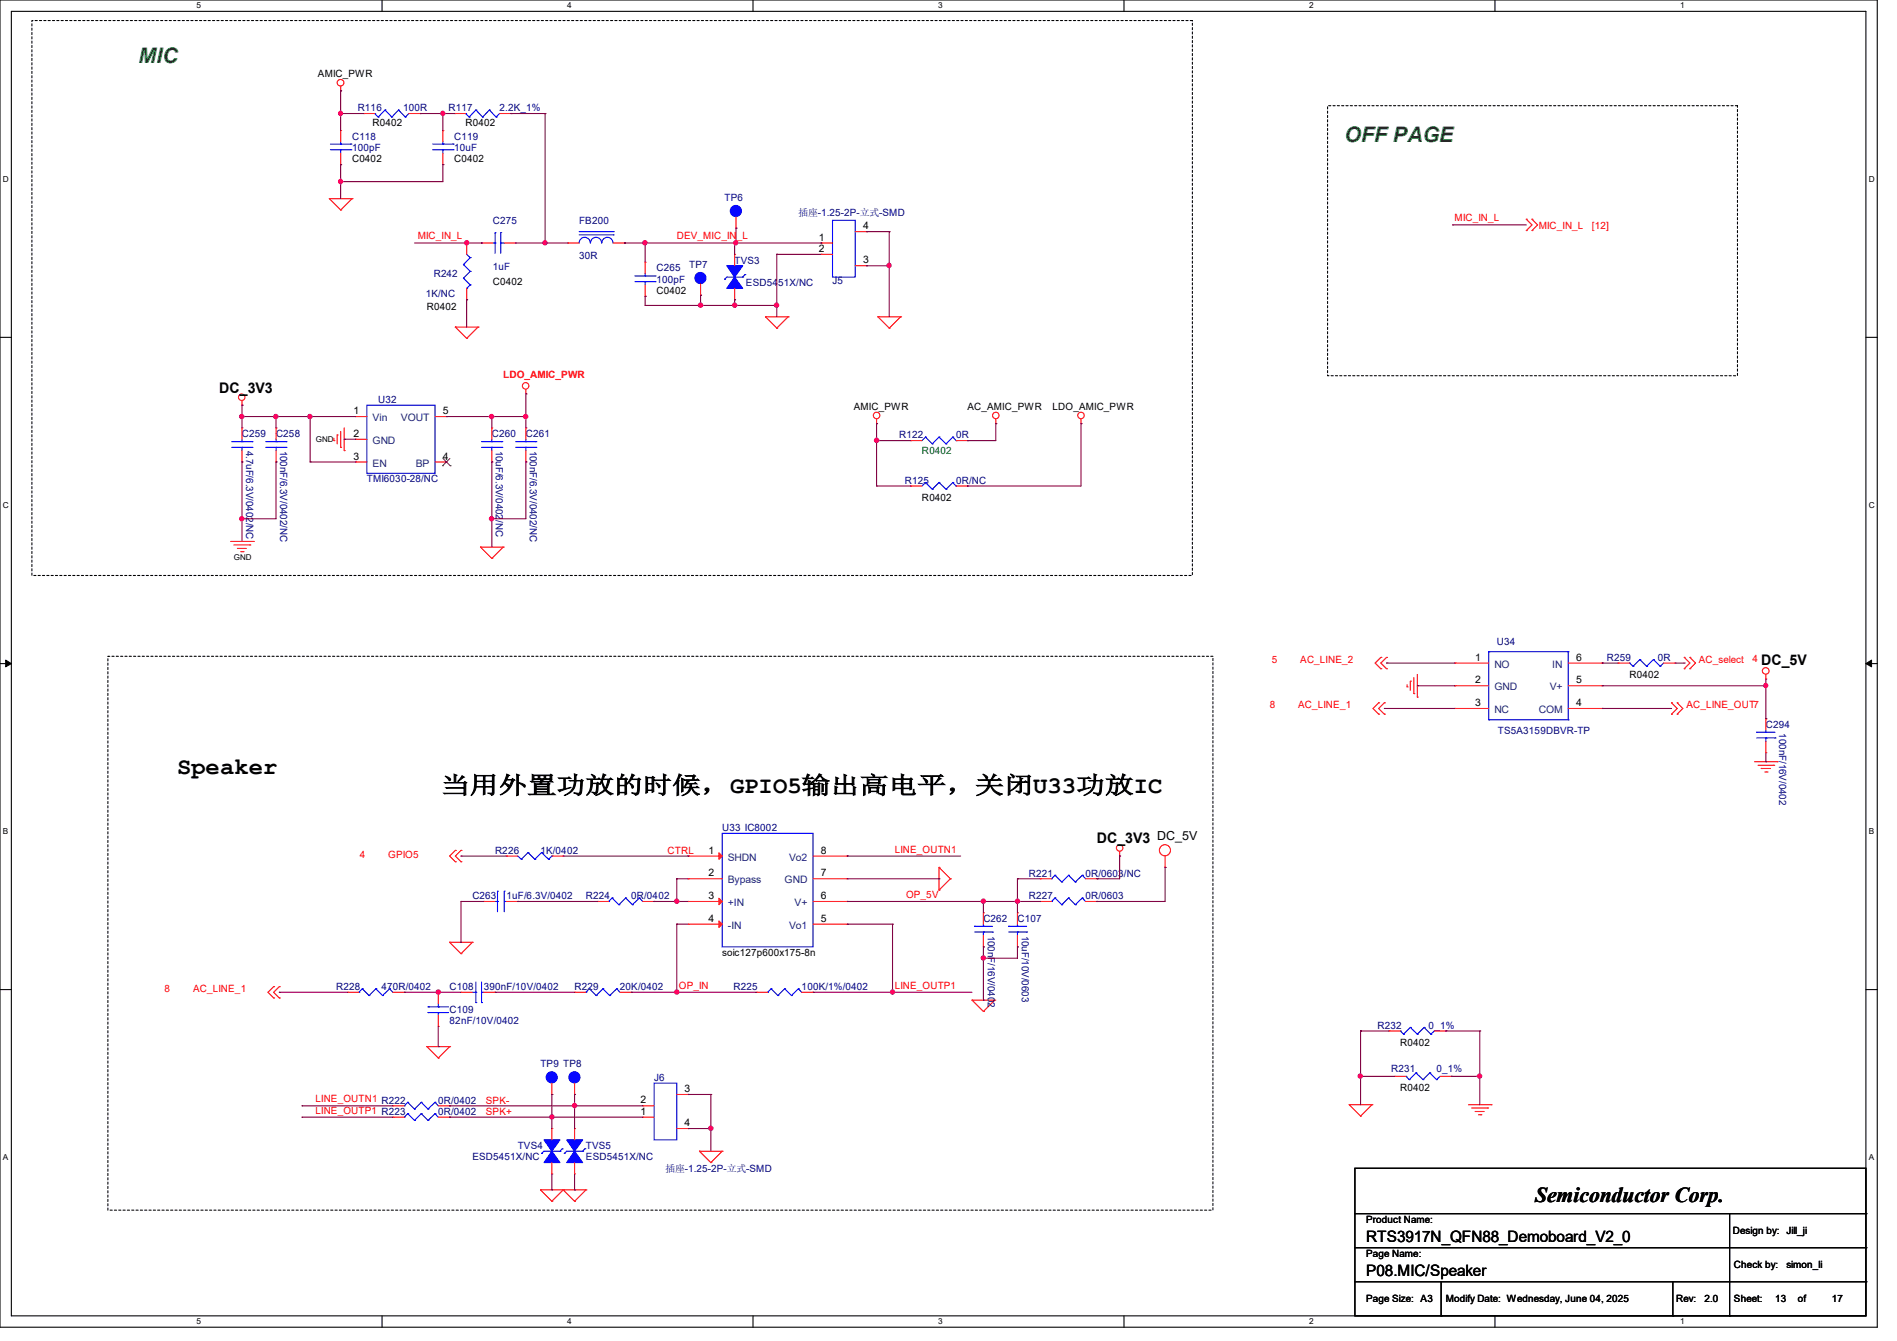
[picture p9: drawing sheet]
<svg xmlns="http://www.w3.org/2000/svg" width="297mm" height="210mm" viewBox="0 0 297 210" stroke-linecap="round" stroke-linejoin="round" font-family="sans-serif">
<path d="M0 0h293.9v207.9h-293.9zM1.8 1.8h290.3v204.3h-290.3z" fill="none" stroke="#000" stroke-width=".17"/>
<g fill="#fff">
<path d="M30.8 .2h.7v1.4h-.7z"/>
<path d="M30.8 206.2h.7v1.4h-.7z"/>
</g>
<path d="M59.8 0v1.8M59.8 206.1v1.8" fill="none" stroke="#000" stroke-width=".17"/>
<g fill="#fff">
<path d="M88.8 .2h.7v1.4h-.7z"/>
<path d="M88.8 206.2h.7v1.4h-.7z"/>
</g>
<path d="M117.9 0v1.8M117.9 206.1v1.8" fill="none" stroke="#000" stroke-width=".17"/>
<g fill="#fff">
<path d="M146.9 .2h.7v1.4h-.7z"/>
<path d="M146.9 206.2h.7v1.4h-.7z"/>
</g>
<path d="M176 0v1.8M176 206.1v1.8" fill="none" stroke="#000" stroke-width=".17"/>
<g fill="#fff">
<path d="M205 .2h.7v1.4h-.7z"/>
<path d="M205 206.2h.7v1.4h-.7z"/>
</g>
<path d="M234.1 0v1.8M234.1 206.1v1.8" fill="none" stroke="#000" stroke-width=".17"/>
<g fill="#fff">
<path d="M263.1 .2h.6v1.4h-.6z"/>
<path d="M263.1 206.2h.6v1.4h-.6z"/>
<path d="M.5 27.3h.9v1.4h-.9z"/>
<path d="M292.6 27.3h.9v1.4h-.9z"/>
<path d="M.5 78.4h.9v1.4h-.9z"/>
<path d="M292.6 78.4h.9v1.4h-.9z"/>
</g>
<path d="M0 52.8h1.8M292.1 52.8h1.8" fill="none" stroke="#000" stroke-width=".17"/>
<g fill="#fff">
<path d="M.5 129.5h.8v1.4h-.8z"/>
<path d="M292.6 129.5h.8v1.4h-.8z"/>
</g>
<path d="M0 103.9h1.8M292.1 103.9h1.8" fill="none" stroke="#000" stroke-width=".17"/>
<path d="M.9 103.4l.9 .5-.9 .5zM292.1 103.9l.9-.5v1z" fill="#000" stroke="#000" stroke-width=".16"/>
<g fill="#fff">
<path d="M.5 180.5h.8v1.4h-.8z"/>
<path d="M292.6 180.5h.8v1.4h-.8z"/>
</g>
<g fill="none" stroke="#000" stroke-width=".17">
<path d="M0 155h1.8M292.1 155h1.8M212.1 183h80v23.1h-80zM212.1 195.4h80M212.1 190.1h80M270.8 190.1v16M292.1 195.4h.1M292.1 190.1h.1M212.1 200.7h80M225.6 206.1h.1M225.6 200.7v5.4M261.9 206.1h.1"/>
<path d="M261.9 200.7v5.4M270.8 206.1h.1M292.1 200.7h.1"/>
</g>
<path d="M5 3.2h181.7v86.9h-181.7zM207.9 16.6h64.1v42.2h-64.1zM16.9 102.8h173v86.7h-173z" fill="none" stroke="#000" stroke-width=".17" stroke-dasharray=".3"/>
<g fill="none" stroke="#f00" stroke-width=".17">
<path d="M53.3 14.2h.1M53.3 13.5v.7M56.9 17.8h.1M56.9 17.8h1.8M64 17.8h1.8M65.8 17.8h.1M71.1 17.8h.1M71.1 17.8h1.8M78.2 17.8h1.8M80 17.8h.1M51.6 31.1h.1M51.6 31.1h3.5"/>
<path d="M51.6 31.1l1.7 1.8M53.3 32.9h.1M53.3 20.4h.1M53.3 25.8h.1M53.3 20.4v1.8M53.3 24v1.8M55.1 31.1h.1M55.1 31.1l-1.8 1.8M69.3 20.4h.1M69.3 25.8h.1M69.3 20.4v1.8M69.3 24v1.8"/>
<path d="M73.1 38.1h.1M73.1 38.1v1.7M75.4 38.1h.1M75.4 38.1h1.8M79 38.1h1.7M80.7 38.1h.1M88.9 38.1h.1M88.9 38.1h1.8M96 38.1h1.8M97.8 38.1h.1M115 39.8h.1M115 39.8v1.8"/>
<path d="M115.2 35.7h.1M115.2 34v1.7M128.6 38.1h.1M128.6 39.8h.1M128.6 38.1h1.7M128.6 39.8h1.7M133.9 36.3h1.8M135.7 36.3h.1M239 34.3h.1M239 36.1h.1M239 34.3l.9 .9-.9 .9M239.9 34.3h.1"/>
<path d="M239.9 36.1h.1M239.9 34.3l.8 .9-.8 .9M71.3 51.2h.1M71.3 51.2h3.5M71.3 51.2l1.8 1.8M73.1 53h.1M73.1 46.9h.1M73.1 45.2v1.7M74.8 51.2h.1M74.8 51.2l-1.7 1.8M101 41.1h.1M101 46.4h.1"/>
<path d="M101 41.1v1.7M101 44.6v1.8M109.7 46.2h.1M109.7 44.4v1.8M115 46.9h.1M115 45.2v1.7M119.8 49.6h.1M119.8 49.6h3.6M119.8 49.6l1.8 1.8M121.6 51.4h.1M123.4 49.6h.1M123.4 49.6l-1.8 1.8"/>
<path d="M133.9 41.6h1.8M135.7 41.6h.1M137.5 49.6h.1M137.5 49.6h3.5M137.5 49.6l1.7 1.8M139.2 51.4h.1M141 49.6h.1M141 49.6l-1.8 1.8M37.9 63.5h.1M37.9 67h.1M37.9 72.3h.1M37.9 62.8v.7"/>
<path d="M37.9 67v1.8M37.9 70.6v1.7M43.2 67h.1M43.2 72.3h.1M43.2 67v1.8M43.2 70.6v1.7M52.3 69h.1M52.3 68.6v.4M52.8 68.1h.1M52.8 68.1v1.4M53.3 70.1h.1M53.3 67.6v2.5"/>
<path d="M53.9 70.6h.1M53.9 67v3.6M55.7 65.2h.1M55.7 68.8h.1M55.7 72.3h.1M55.7 65.2h1.7M55.7 68.8h1.7M55.7 72.3h1.7M68.1 65.2h1.8M68.1 72.3h1.8M69.9 72.3h.1M69.9 65.2h.1"/>
<path d="M77 67h.1M77 72.3h.1M77 67v1.8M77 70.6v1.7M82.3 61.7h.1M82.3 67h.1M82.3 72.3h.1M82.3 61v.7M82.3 67v1.8M82.3 70.6v1.7M137.2 66.3h.1M137.2 65.6v.7"/>
<path d="M142.6 69h.1M142.6 76.1h.1M142.6 69h1.8M142.6 76.1h1.8M149.7 69h1.8M149.7 76.1h1.8M151.5 69h.1M151.5 76.1h.1M155.9 66.3h.1M155.9 65.6v.7M169.2 66.3h.1M169.2 65.6v.7"/>
<path d="M36.1 84.8h3.6M36.6 85.3h2.5M37.2 85.9h.1M37.2 85.9h1.4M37.7 86.4h.4M38.1 86.4h.1M39.1 85.3h.1M39.7 84.8h.1M75.2 85.7h.1M75.2 85.7h3.6M75.2 85.7l1.8 1.8M77 87.5h.1"/>
<path d="M78.8 85.7h.1M78.8 85.7l-1.8 1.8M215.9 110.1h.1M215.9 111.8h.1M215.9 110.1l-.9 .9 .9 .8M216.2 103h.1M216.2 104.7h.1M216.2 103l-.9 .8 .9 .9M216.7 110.1h.1M216.7 111.8h.1M216.7 110.1l-.8 .9 .8 .8M217.1 103h.1"/>
<path d="M217.1 104.7h.1M217.1 103l-.9 .8 .9 .9M220.3 107.6h.1M220.3 107.2v.4M220.8 106.7h.1M220.8 106.7v1.4M221.4 108.6h.1M221.4 106.1v2.5M221.9 109.2h.1M221.9 105.6v3.6M227.8 103.8h.1M227.8 107.4h.1"/>
<path d="M227.8 111h.1M227.8 103.8h5.3M227.8 107.4h5.3M227.8 111h5.3M245.5 103.8h5.4M245.5 107.4h5.4M245.5 111h5.4M250.9 111h.1M250.9 107.4h.1M250.9 103.8h.1M253.4 103.8h.1M253.4 103.8h1.7"/>
<path d="M260.5 103.8h1.8M261.7 110.1h.1M261.7 111.8h.1M261.7 110.1l.9 .9-.9 .8M262.3 103.8h.1M262.6 110.1h.1M262.6 111.8h.1M262.6 110.1l.9 .9-.9 .8M263.7 103h.1M263.7 104.7h.1M263.7 103l.9 .8-.9 .9M264.6 103h.1"/>
<path d="M264.6 104.7h.1M264.6 103l.9 .8-.9 .9M274.7 119.3h3.6M275.3 119.8h2.4M276.5 106.3h.1M276.5 112.6h.1M276.5 117.9h.1M276.5 105.6v.7M276.5 112.6v1.7M276.5 116.1v1.8M277.7 119.8h.1M278.3 119.3h.1"/>
<path d="M71.3 133.2h.1M71.3 135h.1M71.3 133.2l-.9 .9 .9 .9M72.2 133.2h.1M72.2 135h.1M72.2 133.2l-.9 .9 .9 .9M79.3 134.1h.1M79.3 134.1h1.8M86.4 134.1h1.8M88.2 134.1h.1M107.7 134.1h.1M107.7 137.6h.1"/>
<path d="M107.7 134.1h5.4M107.7 137.6h5.4M127.3 134.1h5.3M127.3 137.6h5.3M132.6 137.6h.1M132.6 134.1h.1M147 135.8h.1M147 139.4h.1M147 135.8v3.6M147 135.8l1.8 1.8M148.8 137.6h.1M148.8 137.6l-1.8 1.8"/>
<path d="M162.9 137.6h.1M162.9 137.6h1.7M170 137.6h1.7M171.7 137.6h.1M175.3 134.1h.1M175.3 133.3v.8M182.4 135.8h.1M182.4 134.1v1.7M275.8 120.4h.1M275.8 120.4h1.4M276.3 120.9h.3M276.6 120.9h.1"/>
<path d="M42.8 154.5h.1M42.8 156.3h.1M42.8 154.5l-.8 .9 .8 .9M43.7 154.5h.1M43.7 156.3h.1M43.7 154.5l-.9 .9 .9 .9M54.4 155.4h.1M54.4 155.4h1.8M61.5 155.4h1.8M63.3 155.4h.1M68.6 155.4h.1M68.6 155.4v1.8"/>
<path d="M68.6 159v1.7M70.4 147.6h.1M70.4 147.6h3.6M70.4 147.6l1.8 1.8M72.2 149.4h.1M72.2 155.4h.1M72.2 155.4h1.8M74 147.6h.1M74 147.6l-1.8 1.8M75.7 141.2h.1M75.7 141.2h1.8M75.7 155.4h1.8"/>
<path d="M77.5 155.4h.1M79.3 141.2h1.8M81.1 141.2h.1M90 155.4h.1M90 155.4h1.7M93.5 141.2h.1M93.5 141.2h1.8M97.1 155.4h1.7M98.8 155.4h.1M100.6 141.2h1.8M102.4 141.2h.1M107.7 141.2h.1"/>
<path d="M107.7 144.7h.1M107.7 141.2h5.4M107.7 144.7h5.4M118.4 155.4h.1M118.4 155.4h1.8M125.5 155.4h1.8M127.3 155.4h.1M127.3 141.2h5.3M127.3 144.7h5.3M132.6 144.7h.1M132.6 141.2h.1M152.2 156.6h.1"/>
<path d="M152.2 156.6h3.5M152.2 156.6l1.8 1.8M154 158.4h.1M154 143h.1M154 148.3h.1M154 143v1.7M154 146.5v1.8M155.7 156.6h.1M155.7 156.6l-1.7 1.8M159.3 143h.1M159.3 148.3h.1M159.3 143v1.7"/>
<path d="M159.3 146.5v1.8M162.9 141.2h.1M162.9 141.2h1.7M170 141.2h1.7M171.7 141.2h.1M61.5 173.2h.1M61.5 175h.1M61.5 173.2h1.8M61.5 175h1.8M66.8 163.9h.1M66.8 163.9h3.6M66.8 163.9l1.8 1.8"/>
<path d="M68.6 165.7h.1M68.6 160.7h.1M68.6 173.2h1.8M68.6 175h1.8M70.4 163.9h.1M70.4 173.2h.1M70.4 175h.1M70.4 163.9l-1.8 1.8M86.4 176.7h.1M86.4 171.4h.1M86.4 169.6v1.8M86.4 176.7v1.8"/>
<path d="M90 176.7h.1M90 171.4h.1M90 169.6v1.8M90 176.7v1.8M100.6 175h.1M100.6 173.2h.1M100.6 173.2h1.8M100.6 175h1.8M106 171.4h1.7M106 176.7h1.7M107.7 171.4h.1M107.7 176.7h.1"/>
<path d="M211.2 173h.1M211.2 173h3.6M211.2 173l1.8 1.8M213 174.8h.1M214.8 173h.1M214.8 173l-1.8 1.8M217.5 161.5h.1M217.5 161.5h1.7M218.4 168.6h.1M218.4 168.6h1.7M224.6 161.5h1.8M225.5 168.6h1.7"/>
<path d="M226.4 161.5h.1M227.2 168.6h.1M229.9 173h3.6M230.4 173.5h2.5M231 174.1h.1M231 174.1h1.4M231.5 174.6h.4M231.9 174.6h.1M232.9 173.5h.1M233.5 173h.1M84.6 186.4h.1M84.6 186.4h7.1"/>
<path d="M84.6 186.4l1.8 1.7M86.4 188.1h.1M86.4 183.9h.1M86.4 182.1v1.8M88.2 186.4h.1M88.2 186.4l-1.8 1.7M88.2 186.4l1.8 1.7M90 188.1h.1M90 183.9h.1M90 182.1v1.8M91.7 186.4h.1M91.7 186.4l-1.7 1.7"/>
<path d="M109.5 180.3h.1M109.5 180.3h3.6M109.5 180.3l1.8 1.8M111.3 182.1h.1M113.1 180.3h.1M113.1 180.3l-1.8 1.8"/>
<circle cx="53.3" cy="13" r=".52"/>
<circle cx="37.8" cy="62.2" r=".51"/>
<circle cx="82.3" cy="60.4" r=".51"/>
<circle cx="137.2" cy="65.1" r=".51"/>
<circle cx="155.9" cy="65.1" r=".51"/>
<circle cx="169.2" cy="65.1" r=".51"/>
<circle cx="276.5" cy="105.1" r=".52"/>
<circle cx="175.3" cy="132.8" r=".51"/>
<circle cx="182.4" cy="133.2" r=".87"/>
</g>
<g fill="none" stroke="#00f" stroke-width=".17">
<path d="M58.7 17.8h.1M58.7 17.8l.5 .5M59.2 18.3h.1M60.3 17.2h.1M60.3 17.2l1 1.1M60.3 17.2l-1.1 1.1M61.3 18.3h.1M62.4 17.2h.1M62.4 17.2l1.1 1.1M62.4 17.2l-1.1 1.1M63.5 18.3h.1M64 17.8l-.5 .5"/>
<path d="M72.9 17.8h.1M72.9 17.8l.5 .5M73.4 18.3h.1M74.5 17.2h.1M74.5 17.2l1.1 1.1M74.5 17.2l-1.1 1.1M75.6 18.3h.1M76.6 17.2h.1M76.6 17.2l1.1 1.1M76.6 17.2l-1 1.1M77.7 18.3h.1M78.2 17.8l-.5 .5"/>
<path d="M51.7 23.5h3.2M51.7 22.6h3.2M53.3 22.6h.1M53.3 23.5h.1M53.3 22.2v.4M53.3 23.5v.5M54.9 23.5h.1M54.9 22.6h.1M67.7 23.5h3.3M67.7 22.6h3.3M69.3 22.6h.1M69.3 23.5h.1"/>
<path d="M69.3 22.2v.4M69.3 23.5v.5M71 23.5h.1M71 22.6h.1M73.1 39.8l.5 .5M77.2 38.1h.3M77.5 38.1h.1M77.5 36.4h.1M77.5 36.4v3.3M78.4 36.4h.1M78.4 38.1h.1M78.4 38.1h.6"/>
<path d="M78.4 36.4v3.3M90.7 38.1a.87 .87 0 0 1 .8-.9 .87 .87 0 0 1 .9 .9M90.7 36.3h5.3M90.7 36.8h5.3M92.5 38.1a.87 .87 0 0 1 .8-.9 .87 .87 0 0 1 .9 .9M94.2 38.1a.87 .87 0 0 1 .9-.9 .87 .87 0 0 1 .9 .9M96 36.3h.1M96 36.8h.1M130.3 34.5h3.6v8.9h-3.6zM72.6 41.4h.1M72.6 43.6h.1M72.6 41.4l1 1.1"/>
<path d="M72.6 43.6l1 1M73.1 45.2h.1M73.6 40.3h.1M73.6 42.5h.1M73.6 44.6h.1M73.6 40.3l-1 1.1M73.6 42.5l-1 1.1M73.6 44.6l-.5 .6M99.4 44.1h3.2M99.4 43.2h3.2M101 43.2h.1M101 44.1h.1"/>
<path d="M101 42.8v.4M101 44.1v.5M102.6 44.1h.1M102.6 43.2h.1M113.5 43.7h.1M116.3 43.4h.1M116.3 43.4h-2.5l-.3 .3M116.6 43h.1M116.6 43l-.3 .4M36.3 70.1h3.2M36.3 69.2h3.2M37.9 69.2h.1"/>
<path d="M37.9 70.1h.1M37.9 68.8v.4M37.9 70.1v.5M39.5 70.1h.1M39.5 69.2h.1M41.6 70.1h3.2M41.6 69.2h3.2M43.2 69.2h.1M43.2 70.1h.1M43.2 68.8v.4M43.2 70.1v.5M44.8 70.1h.1"/>
<path d="M44.8 69.2h.1M57.4 63.5h10.7v10.6h-10.7zM75.4 70.1h3.2M75.4 69.2h3.2M77 69.2h.1M77 70.1h.1M77 68.8v.4M77 70.1v.5M78.6 70.1h.1M78.6 69.2h.1M80.7 70.1h3.2M80.7 69.2h3.2"/>
<path d="M82.3 69.2h.1M82.3 70.1h.1M82.3 68.8v.4M82.3 70.1v.5M83.9 70.1h.1M83.9 69.2h.1M144.9 68.5h.1M144.9 75.6h.1M144.9 68.5l-.5 .5M144.9 68.5l1.1 1M144.9 75.6l-.5 .5M144.9 75.6l1.1 1"/>
<path d="M146 69.5h.1M146 76.6h.1M147 68.5h.1M147 75.6h.1M147 68.5l-1 1M147 68.5l1.1 1M147 75.6l-1 1M147 75.6l1.1 1M148.1 69.5h.1M148.1 76.6h.1M149.2 68.5h.1M149.2 75.6h.1"/>
<path d="M149.2 68.5l-1.1 1M149.2 68.5l.5 .5M149.2 75.6l-1.1 1M149.2 75.6l.5 .5M149.7 69h.1M149.7 76.1h.1M233.1 112.7h.1M233.1 102.1h.1M233.1 102.1v10.6M233.1 112.7h12.4M233.1 102.1h12.4M245.5 112.7h.1"/>
<path d="M245.5 102.1h.1M245.5 102.1v10.6M255.1 103.8h.1M255.1 103.8l.6 .6M255.7 104.4h.1M256.8 103.3h.1M256.8 103.3l1 1.1M256.8 103.3l-1.1 1.1M257.8 104.4h.1M258.9 103.3h.1M258.9 103.3l1 1.1M258.9 103.3l-1.1 1.1"/>
<path d="M259.9 104.4h.1M260.5 103.8l-.6 .6M275 114.7h.1M275 114.7h2.9M275 115.6h2.9M276.5 114.7h.1M276.5 115.6h.1M276.5 114.3v.4M276.5 115.6v.5M277.9 115.6h.1M77.9 139.6h.1M77.9 139.6v3.2"/>
<path d="M79 139.6h.1M79 139.6v3.2M81.1 134.1l.5 .5M81.6 134.6h.1M82.7 133.5h.1M82.7 133.5l-1.1 1.1M82.7 133.5l1 1.1M83.7 134.6h.1M84.8 133.5h.1M84.8 133.5l-1.1 1.1M84.8 133.5l1.1 1.1M85.9 134.6h.1"/>
<path d="M86.4 134.1h.1M86.4 134.1l-.5 .5M113.1 130.5h14.2v17.8h-14.2zM164.6 137.6h.1M165.2 137.1h.1M165.2 137.1l1 1M165.2 137.1l-.6 .5M166.2 138.1h.1M167.3 137.1h.1M167.3 137.1l1.1 1M167.3 137.1l-1.1 1M168.4 138.1h.1"/>
<path d="M169.5 137.1h.1M169.5 137.1l.5 .5M169.5 137.1l-1.1 1M56.2 155.4h.1M56.7 154.9h.1M56.7 154.9l1.1 1M56.7 154.9l-.5 .5M57.8 155.9h.1M58.8 154.9h.1M58.8 154.9l1.1 1M58.8 154.9l-1 1M59.9 155.9h.1"/>
<path d="M61 154.9h.1M61 154.9l.5 .5M61 154.9l-1.1 1M67 157.7h.1M67 158.6h.1M67 157.7h3.2M67 158.6h3.2M68.6 158.6h.1M68.6 157.7h.1M68.6 157.2v.5M68.6 158.6v.4M74 155.4h.5"/>
<path d="M74.5 157h.1M74.5 155.4h.1M74.5 153.8v3.2M75.4 155.4h.1M75.4 157h.1M75.4 155.4h.3M75.4 153.8v3.2M77.5 141.2h.4M77.9 141.2h.1M79 141.2h.1M79 141.2h.3M91.7 155.4h.1"/>
<path d="M92.3 154.9h.1M92.3 154.9l1 1M92.3 154.9l-.6 .5M93.3 155.9h.1M94.4 154.9h.1M94.4 154.9l1.1 1M94.4 154.9l-1.1 1M95.3 141.2h.1M95.5 155.9h.1M95.8 140.6h.1M95.8 140.6l1.1 1.1M95.8 140.6l-.5 .6"/>
<path d="M96.6 154.9h.1M96.6 154.9l.5 .5M96.6 154.9l-1.1 1M96.9 141.7h.1M98 140.6h.1M98 140.6l1 1.1M98 140.6l-1.1 1.1M99 141.7h.1M100.1 140.6h.1M100.1 140.6l.5 .6M100.1 140.6l-1.1 1.1M120.2 155.4h.1"/>
<path d="M120.7 154.9h.1M120.7 154.9l1.1 1M120.7 154.9l-.5 .5M121.8 155.9h.1M122.9 154.9h.1M122.9 154.9l1 1M122.9 154.9l-1.1 1M123.9 155.9h.1M125 154.9h.1M125 154.9l.5 .5M125 154.9l-1.1 1M152.6 145.1h.1"/>
<path d="M152.6 145.1h2.8M152.6 146h2.8M154 145.1h.1M154 146h.1M154 144.7v.4M154 146v.5M155.4 146h.1M157.9 145.1h.1M157.9 145.1h2.8M157.9 146h2.8M159.3 145.1h.1M159.3 146h.1"/>
<path d="M159.3 144.7v.4M159.3 146v.5M160.7 146h.1M164.6 141.2h.1M165.2 140.6h.1M165.2 140.6l1 1.1M165.2 140.6l-.6 .6M166.2 141.7h.1M167.3 140.6h.1M167.3 140.6l1.1 1.1M167.3 140.6l-1.1 1.1M168.4 141.7h.1"/>
<path d="M169.5 140.6h.1M169.5 140.6l.5 .6M169.5 140.6l-1.1 1.1M63.3 173.2h.1M63.3 175h.1M63.8 172.6h.1M63.8 174.4h.1M63.8 172.6l-.5 .6M63.8 172.6l1.1 1.1M63.8 174.4l1.1 1.1M63.8 174.4l-.5 .6M64.9 173.7h.1"/>
<path d="M64.9 175.5h.1M66 172.6h.1M66 174.4h.1M66 172.6l-1.1 1.1M66 172.6l1 1.1M66 174.4l1 1.1M66 174.4l-1.1 1.1M67 173.7h.1M67 175.5h.1M68.1 172.6h.1M68.1 174.4h.1M68.1 172.6l.5 .6"/>
<path d="M68.1 172.6l-1.1 1.1M68.1 174.4l.5 .6M68.1 174.4l-1.1 1.1M88 179.9h.1M88 179.9l-.3 .4M91.6 179.9h.1M91.6 179.9l-.4 .4M102.4 169.6h3.6v8.9h-3.6zM219.2 161.5h.1M219.2 161.5l.6 .5M219.8 162h.1M220.1 168.6h.1"/>
<path d="M220.1 168.6l.5 .5M220.6 169.1h.1M220.8 160.9h.1M220.8 160.9l1.1 1.1M220.8 160.9l-1 1.1M221.7 168h.1M221.7 168l1.1 1.1M221.7 168l-1.1 1.1M221.9 162h.1M222.8 169.1h.1M223 160.9h.1M223 160.9l1 1.1"/>
<path d="M223 160.9l-1.1 1.1M223.9 168h.1M223.9 168l1 1.1M223.9 168l-1.1 1.1M224 162h.1M224.6 161.5l-.6 .5M224.9 169.1h.1M225.5 168.6l-.6 .5M84.8 180.6h.1M87.7 180.3h.1M87.7 180.3h-2.5l-.4 .3M88.3 180.6h.1"/>
<path d="M91.2 180.3h.1M91.2 180.3h-2.5l-.4 .3"/>
</g>
<g fill="#00f" stroke="#00f" stroke-width=".17">
<path d="M90 180.3l1.2 1.8h-2.5z" fill-rule="evenodd"/>
<path d="M88.7 178.5h2.5l-1.2 1.8z" fill-rule="evenodd"/>
<path d="M86.4 180.3l1.3 1.8h-2.5z" fill-rule="evenodd"/>
<path d="M85.2 178.5h2.5l-1.3 1.8z" fill-rule="evenodd"/>
<path d="M115 43.4l1.3 1.8h-2.5z" fill-rule="evenodd"/>
<path d="M113.8 41.6h2.5l-1.3 1.8z" fill-rule="evenodd"/>
<circle cx="89.9" cy="168.7" r=".87"/>
<circle cx="115.2" cy="33" r=".87"/>
<circle cx="86.4" cy="168.7" r=".87"/>
<circle cx="109.7" cy="43.5" r=".87"/>
</g>
<path d="M69.3 72.9h.1M69.3 71.8l1.2 1.1M70.4 71.8l-1.1 1.1M70.5 72.9h.1" fill="none" stroke="#804000" stroke-width=".16"/>
<g fill="#f00" stroke="#f00" stroke-width=".17">
<path d="M112.6 133.6l.5 .5-.5 .5z"/>
<path d="M112.6 140.7l.5 .5-.5 .5z"/>
<path d="M112.6 144.2l.5 .5-.5 .5z"/>
</g>
<g fill="none" stroke="#800040" stroke-width=".17">
<path d="M53.3 14.2h.1M53.3 17.8h.1M53.3 14.2v6.2M53.3 17.8h3.6M65.8 17.8h.1M65.8 17.8h5.3M69.3 17.8h.1M69.3 17.8v2.6M80 17.8h.1M80 17.8h5.3M85.3 17.8h.1M85.3 17.8v20.3"/>
<path d="M53.3 25.8h.1M53.3 28.4h.1M53.3 25.8v5.3M64.9 38.1h10.5M69.3 25.8h.1M69.3 25.8v2.6h-16M73.1 38.1h.1M75.4 38.1h.1M80.7 38.1h8.2M85.3 38.1h.1M97.8 38.1h.1M97.8 38.1h30.8"/>
<path d="M101 38.1h.1M101 38.1v3M115 38.2h.1M115 38.2v1.6M115.2 38.1h.1M115.2 35.7h.1M115.2 35.7v2.5h-.2M121.6 39.8h.1M121.6 39.8v9.8M121.6 39.8h7M128.6 38.1h.1M135.7 36.3h.1"/>
<path d="M135.7 36.3h3.5M139.2 36.3h.1M139.2 36.3v13.3M227.4 35.2h.1M227.4 35.2h11.6M73.1 46.9h.1M73.1 46.9v4.3M101 46.4h.1M101 47.8h.1M101 47.8h20.6M101 46.4v1.4M109.7 46.2h.1"/>
<path d="M109.7 47.8h.1M109.7 46.2v1.6M115 46.9h.1M115 47.8h.1M115 46.9v.9M121.6 47.8h.1M135.7 41.6h.1M135.7 41.6h3.5M139.2 41.6h.1M37.9 72.3h.1M37.9 63.5h.1M37.9 65.2h.1"/>
<path d="M37.9 63.5v3.5M37.9 72.3v12.5M37.9 65.2h17.8M43.2 72.3h.1M43.2 65.2h.1M43.2 65.2v1.8M43.2 72.3v8.9h-5.3M48.6 65.2h.1M48.6 72.3h.1M48.6 72.3h7.1M48.6 65.2v7.1M53.9 68.8h.1"/>
<path d="M53.9 68.8h1.8M69.9 65.2h.1M69.9 65.2h12.4M77 65.2h.1M77 72.3h.1M77 65.2v1.8M77 72.3v13.4M82.3 72.3h.1M82.3 65.2h.1M82.3 61.7h.1M82.3 61.7v5.3M82.3 72.3v8.9h-5.3"/>
<path d="M137.2 76.1h.1M137.2 66.3h.1M137.2 69h.1M137.2 76.1h5.4M137.2 66.3v9.8M137.2 69h5.4M151.5 76.1h.1M151.5 69h.1M155.9 66.3h.1M155.9 66.3v2.7h-4.4M169.2 66.3h.1M169.2 66.3v9.8h-17.7"/>
<path d="M37.9 81.2h.1M77 81.2h.1M216.7 111h.1M216.7 111h11.1M217.1 103.8h.1M217.1 103.8h10.7M221.9 107.4h.1M221.9 107.4h5.9M250.9 111h.1M250.9 103.8h.1M250.9 111h10.8M250.9 107.4h25.6"/>
<path d="M250.9 103.8h2.5M262.3 103.8h1.4M263.7 103.8h.1M276.5 107.4h.1M276.5 119.3h.1M276.5 112.6h.1M276.5 106.3v6.3M276.5 117.9v1.4M72.2 134.1h.1M72.2 134.1h7.1M88.2 134.1h19.5M106 137.6h.1"/>
<path d="M106 137.6h1.7M106 137.6v3.6M107.7 134.1h.1M132.6 134.1h.1M132.6 137.6h14.4M132.6 134.1h17.8M147 137.6h.1M159.3 137.6h.1M159.3 137.6h3.6M159.3 137.6v5.4M171.7 137.6h.1M175.3 134.1h.1"/>
<path d="M175.3 134.1v3.5h-3.6M182.4 135.8h.1M182.4 135.8v5.4h-10.7M43.7 155.4h.1M43.7 155.4h10.7M63.3 155.4h.1M63.3 155.4h8.9M68.6 155.4h.1M72.2 147.6h.1M72.2 141.2h.1M72.2 141.2v6.4M72.2 141.2h3.5"/>
<path d="M77.5 155.4h.1M77.5 155.4h12.5M81.1 141.2h.1M81.1 141.2h12.4M98.8 155.4h.1M98.8 155.4h19.6M102.4 141.2h.1M102.4 141.2h5.3M106 144.7h.1M106 155.4h.1M106 141.2h.1M106 144.7v10.7"/>
<path d="M106 144.7h1.7M127.3 155.4h.1M127.3 155.4h24.9M132.6 141.2h.1M132.6 144.7h.1M132.6 141.2h30.3M132.6 144.7h7.1M139.7 144.7h.1M139.7 155.4h.1M139.7 144.7v10.7M154 156.6h.1M154 141.2h.1"/>
<path d="M154 148.3h.1M154 150.1h.1M154 141.2v1.8M154 148.3v8.3M159.3 141.2h.1M159.3 148.3h.1M159.3 148.3v1.8h-5.3M171.7 141.2h.1M47.3 175h.1M47.3 173.2h.1M47.3 175h14.2M47.3 173.2h14.2"/>
<path d="M68.6 163.9h.1M68.6 160.7v3.2M70.4 175h.1M70.4 173.2h.1M70.4 175h30.2M70.4 173.2h30.2M86.4 171.4h.1M86.4 175h.1M86.4 171.4v5.3M90 171.4h.1M90 173.2h.1M90 171.4v5.3"/>
<path d="M107.7 171.4h.1M107.7 176.7h.1M107.7 171.4h3.6M107.7 176.7h3.6M111.3 171.4h.1M111.3 176.7h.1M111.3 171.4v8.9M213 161.5h.1M213 168.6h.1M213 161.5v11.5M213 168.6h5.4M213 161.5h4.5"/>
<path d="M226.4 161.5h.1M226.4 161.5h5.3M227.2 168.6h.1M227.2 168.6h4.5M231.7 168.6h.1M231.7 161.5h.1M231.7 161.5v11.5M86.4 186.4h.1M86.4 183.9v2.5M90 186.4h.1M90 183.9v2.5"/>
</g>
<g fill="#f0f" stroke="#f0f" stroke-width=".17">
<circle cx="121.6" cy="47.8" r=".34"/>
<circle cx="53.3" cy="17.8" r=".33"/>
<circle cx="69.3" cy="17.8" r=".33"/>
<circle cx="53.3" cy="28.4" r=".33"/>
<circle cx="137.2" cy="69" r=".34"/>
<circle cx="82.3" cy="65.2" r=".34"/>
<circle cx="43.2" cy="65.2" r=".34"/>
<circle cx="37.8" cy="65.2" r=".34"/>
<circle cx="37.8" cy="81.2" r=".34"/>
<circle cx="48.5" cy="65.2" r=".34"/>
<circle cx="77" cy="65.2" r=".34"/>
<circle cx="77" cy="81.2" r=".34"/>
<circle cx="86.4" cy="174.9" r=".34"/>
<circle cx="90" cy="173.1" r=".34"/>
<circle cx="154" cy="141.1" r=".34"/>
<circle cx="154" cy="150" r=".34"/>
<circle cx="106" cy="155.4" r=".34"/>
<circle cx="139.7" cy="155.4" r=".34"/>
<circle cx="159.3" cy="141.1" r=".34"/>
<circle cx="111.3" cy="176.7" r=".34"/>
<circle cx="106" cy="141.1" r=".34"/>
<circle cx="68.6" cy="155.4" r=".34"/>
<circle cx="139.2" cy="41.6" r=".34"/>
<circle cx="115" cy="47.8" r=".34"/>
<circle cx="109.7" cy="47.8" r=".34"/>
<circle cx="231.6" cy="168.5" r=".34"/>
<circle cx="213" cy="168.5" r=".34"/>
<circle cx="115.2" cy="38" r=".34"/>
<circle cx="101" cy="38" r=".34"/>
<circle cx="85.3" cy="38" r=".33"/>
<circle cx="73.1" cy="38" r=".34"/>
<circle cx="276.4" cy="107.4" r=".33"/>
</g>
<g font-size="3.7">
<text x="27.7" y="121.2">Speaker</text>
<text x="69" y="124.2">当用外置功放的时候，GPIO5输出高电平，关闭U33功放IC</text>
</g>
<g font-size="3.3" fill="#008000">
<text x="21.7" y="9.8">MIC</text>
<text x="210.5" y="22.3">OFF PAGE</text>
</g>
<text font-size="3.3" x="240.4" y="188.3">Semiconductor Corp.</text>
<g font-size="2.5">
<text x="213.9" y="194.4">RTS3917N_QFN88_Demoboard_V2_0</text>
<text x="213.9" y="199.8">P08.MIC/Speaker</text>
</g>
<g font-size="2.3">
<text x="34.3" y="61.5">DC_3V3</text>
<text x="275.8" y="104.2">DC_5V</text>
<text x="171.7" y="132.1">DC_3V3</text>
</g>
<text font-size="1.9" x="181.2" y="131.6">DC_5V</text>
<g font-size="1.6">
<text x="49.8" y="12.1">AMIC_PWR</text>
<text x="58.3" y="19.8">R0402</text>
<text x="72.9" y="19.8">R0402</text>
<text x="55.1" y="25.4">C0402</text>
<text x="71.1" y="25.4">C0402</text>
<text x="135.1" y="35.9">4</text>
<text x="128.2" y="37.7">1</text>
<text x="128.2" y="39.5">2</text>
<text x="135.1" y="41.2">3</text>
<text x="77.2" y="44.7">C0402</text>
<text x="102.8" y="46.1">C0402</text>
<text x="66.8" y="48.6">R0402</text>
<text x="55.3" y="64.9">1</text>
<text x="69.3" y="64.9">5</text>
<text x="133.7" y="64.2">AMIC_PWR</text>
<text x="151.5" y="64.2">AC_AMIC_PWR</text>
<text x="164.8" y="64.2">LDO_AMIC_PWR</text>
<text x="55.3" y="68.4">2</text>
<text x="55.3" y="72">3</text>
<text x="69.3" y="72">4</text>
<text x="144.4" y="78.4">R0402</text>
<text x="231" y="103.5">1</text>
<text x="231" y="107">2</text>
<text x="246.8" y="107">5</text>
<text x="246.8" y="103.5">6</text>
<text x="255.1" y="106.2">R0402</text>
<text x="231" y="110.6">3</text>
<text x="246.8" y="110.6">4</text>
<text x="111" y="133.7">1</text>
<text x="111" y="137.2">2</text>
<text x="128.5" y="137.2">7</text>
<text x="128.5" y="133.7">8</text>
<text x="111" y="140.8">3</text>
<text x="128.5" y="140.8">6</text>
<text x="111" y="144.4">4</text>
<text x="113.1" y="149.7">soic127p600x175-8n</text>
<text x="128.5" y="144.4">5</text>
<text x="219.2" y="163.8">R0402</text>
<text x="100.3" y="172.8">2</text>
<text x="107.2" y="171">3</text>
<text x="219.2" y="170.9">R0402</text>
<text x="100.3" y="174.6">1</text>
<text x="107.2" y="176.4">4</text>
<text x="213.9" y="191.5">Product Name:</text>
<text x="213.9" y="196.8">Page Name:</text>
<text x="271.3" y="193.3">Design by:</text>
<text x="279.7" y="193.3">Jill_ji</text>
<text x="213.9" y="204">Page Size: A3</text>
<text x="226.4" y="204">Modify Date: Wednesday, June 04, 2025</text>
<text x="262.4" y="204">Rev:</text>
<text x="266.9" y="204">2.0</text>
<text x="271.5" y="204">Sheet:</text>
<text x="271.5" y="198.6">Check by:</text>
<text x="277.9" y="204">13</text>
<text x="279.7" y="198.6">simon_li</text>
<text x="281.5" y="204">of</text>
<text x="286.8" y="204">17</text>
</g>
<g font-size="1.6" fill="#000080">
<text x="56" y="17.4">R116</text>
<text x="63.1" y="17.4">100R</text>
<text x="70.2" y="17.4">R117</text>
<text x="78.2" y="17.4">2.2K_1%</text>
<text x="55.1" y="21.9">C118</text>
<text x="55.1" y="23.7">100pF</text>
<text x="71.1" y="21.9">C119</text>
<text x="71.1" y="23.7">10uF</text>
<text x="77.2" y="35.1">C275</text>
<text x="90.7" y="35.1">FB200</text>
<text x="113.5" y="31.5">TP6</text>
<text x="125" y="33.8">插座-1.25-2P-立式-SMD</text>
<text x="90.7" y="40.6">30R</text>
<text x="107.9" y="42">TP7</text>
<text x="115" y="41.3">TVS3</text>
<text x="66.7" y="46.4">1K/NC</text>
<text x="67.9" y="43.4">R242</text>
<text x="77.2" y="42.3">1uF</text>
<text x="102.8" y="42.5">C265</text>
<text x="102.8" y="44.3">100pF</text>
<text x="116.8" y="44.8">ESD5451X/NC</text>
<text x="130.3" y="44.4">J5</text>
<text x="59.2" y="63.1">U32</text>
<text x="37.9" y="68.5">C259</text>
<text x="38.5" y="70.6" transform="rotate(90 38.5 70.6)">4.7uF/6.3V/0402/NC</text>
<text x="43.2" y="68.5">C258</text>
<text x="43.9" y="70.6" transform="rotate(90 43.9 70.6)">100nF/6.3V/0402/NC</text>
<text x="77" y="68.5">C260</text>
<text x="77.6" y="70.6" transform="rotate(90 77.6 70.6)">10uF/6.3V/0402/NC</text>
<text x="82.3" y="68.5">C261</text>
<text x="83" y="70.6" transform="rotate(90 83 70.6)">100nF/6.3V/0402/NC</text>
<text x="140.8" y="68.7">R122</text>
<text x="149.7" y="68.7">0R</text>
<text x="57.4" y="75.6">TMI6030-28/NC</text>
<text x="141.7" y="75.8">R125</text>
<text x="149.7" y="75.8">0R/NC</text>
<text x="234.4" y="101">U34</text>
<text x="251.6" y="103.5">R259</text>
<text x="259.6" y="103.5">0R</text>
<text x="234.5" y="114.9">TS5A3159DBVR-TP</text>
<text x="276.5" y="114">C294</text>
<text x="278.5" y="114.8" transform="rotate(90 278.5 114.8)">100nF/16V/0402</text>
<text x="113.1" y="130.2">U33 IC8002</text>
<text x="77.5" y="133.7">R226</text>
<text x="84.6" y="133.7">1K/0402</text>
<text x="161.1" y="137.3">R221</text>
<text x="170" y="137.3">0R/0603/NC</text>
<text x="74" y="140.8">C263</text>
<text x="79.3" y="140.8">1uF/6.3V/0402</text>
<text x="91.7" y="140.8">R224</text>
<text x="98.8" y="140.8">0R/0402</text>
<text x="161.1" y="140.8">R227</text>
<text x="170" y="140.8">0R/0603</text>
<text x="154" y="144.4">C262</text>
<text x="154.6" y="146.5" transform="rotate(90 154.6 146.5)">100nF/16V/0402</text>
<text x="159.3" y="144.4">C107</text>
<text x="160" y="146.5" transform="rotate(90 160 146.5)">10uF/10V/0603</text>
<text x="52.6" y="155.1">R228</text>
<text x="59.7" y="155.1">470R/0402</text>
<text x="70.4" y="155.1">C108</text>
<text x="75.7" y="155.1">390nF/10V/0402</text>
<text x="90" y="155.1">R229</text>
<text x="97.1" y="155.1">20K/0402</text>
<text x="114.8" y="155.1">R225</text>
<text x="125.5" y="155.1">100K/1%/0402</text>
<text x="70.4" y="158.6">C109</text>
<text x="70.4" y="160.4">82nF/10V/0402</text>
<text x="215.7" y="161.1">R232</text>
<text x="223.7" y="161.1">0_1%</text>
<text x="84.6" y="167.1">TP9 TP8</text>
<text x="217.8" y="167.8">R231</text>
<text x="224.9" y="167.8">0_1%</text>
<text x="68.6" y="172.8">0R/0402</text>
<text x="102.4" y="169.3">J6</text>
<text x="68.6" y="174.6">0R/0402</text>
<text x="81.1" y="180">TVS4</text>
<text x="91.7" y="180">TVS5</text>
<text x="74" y="181.7">ESD5451X/NC</text>
<text x="91.7" y="181.7">ESD5451X/NC</text>
<text x="104.2" y="183.5">插座-1.25-2P-立式-SMD</text>
</g>
<g font-size="1.6" fill="#f00">
<text x="227.8" y="34.7">MIC_IN_L</text>
<text x="240.9" y="35.9">MIC_IN_L</text>
<text x="249.2" y="35.9">[12]</text>
<text x="65.4" y="37.5">MIC_IN_L</text>
<text x="106" y="37.5">DEV_MIC_IN_L</text>
<text x="78.8" y="59.3">LDO_AMIC_PWR</text>
<text x="199.1" y="103.8">5</text>
<text x="203.6" y="103.8">AC_LINE_2</text>
<text x="266" y="103.8">AC_select</text>
<text x="274.4" y="103.7">4</text>
<text x="198.8" y="111">8</text>
<text x="203.2" y="111">AC_LINE_1</text>
<text x="264" y="111">AC_LINE_OUT7</text>
<text x="56.3" y="134.4">4</text>
<text x="60.8" y="134.4">GPIO5</text>
<text x="104.5" y="133.7">CTRL</text>
<text x="140.1" y="133.5">LINE_OUTN1</text>
<text x="141.9" y="140.6">OP_5V</text>
<text x="25.8" y="155.4">8</text>
<text x="30.2" y="155.4">AC_LINE_1</text>
<text x="106.3" y="154.9">OP_IN</text>
<text x="140.1" y="154.9">LINE_OUTP1</text>
<text x="49.4" y="172.6">LINE_OUTN1 R222</text>
<text x="76.1" y="172.8">SPK-</text>
<text x="49.4" y="174.4">LINE_OUTP1 R223</text>
<text x="76.1" y="174.6">SPK+</text>
</g>
<g font-size="1.6" fill="#004080">
<text x="58.3" y="66">Vin</text>
<text x="62.8" y="66">VOUT</text>
<text x="58.3" y="69.5">GND</text>
<text x="58.3" y="73.1">EN</text>
<text x="65.1" y="73.1">BP</text>
<text x="234" y="104.6">NO</text>
<text x="243" y="104.6">IN</text>
<text x="234" y="108.1">GND</text>
<text x="234" y="111.7">NC</text>
<text x="240.9" y="111.7">COM</text>
<text x="242.7" y="108.1">V+</text>
<text x="114" y="134.8">SHDN</text>
<text x="123.6" y="134.8">Vo2</text>
<text x="114" y="138.3">Bypass</text>
<text x="114" y="141.9">+IN</text>
<text x="122.8" y="138.3">GND</text>
<text x="124.4" y="141.9">V+</text>
<text x="114" y="145.5">-IN</text>
<text x="123.6" y="145.5">Vo1</text>
</g>
<text font-size="1.6" fill="#008000" x="144.4" y="71.1">R0402</text>
<g font-size="1.3">
<text x="30.8" y="1.3">5</text>
<text x="88.8" y="1.3">4</text>
<text x="146.9" y="1.3">3</text>
<text x="205" y="1.3">2</text>
<text x="263.1" y="1.3">1</text>
<text x=".5" y="28.4">D</text>
<text x="292.6" y="28.4">D</text>
<text x="49.4" y="69.3">GND</text>
<text x=".5" y="79.5">C</text>
<text x="292.6" y="79.5">C</text>
<text x="36.6" y="87.7">GND</text>
<text x=".5" y="130.6">B</text>
<text x="292.6" y="130.6">B</text>
<text x=".5" y="181.7">A</text>
<text x="292.6" y="181.7">A</text>
<text x="30.8" y="207.4">5</text>
<text x="88.8" y="207.4">4</text>
<text x="146.9" y="207.4">3</text>
<text x="205" y="207.4">2</text>
<text x="263.1" y="207.4">1</text>
</g>
</svg>
